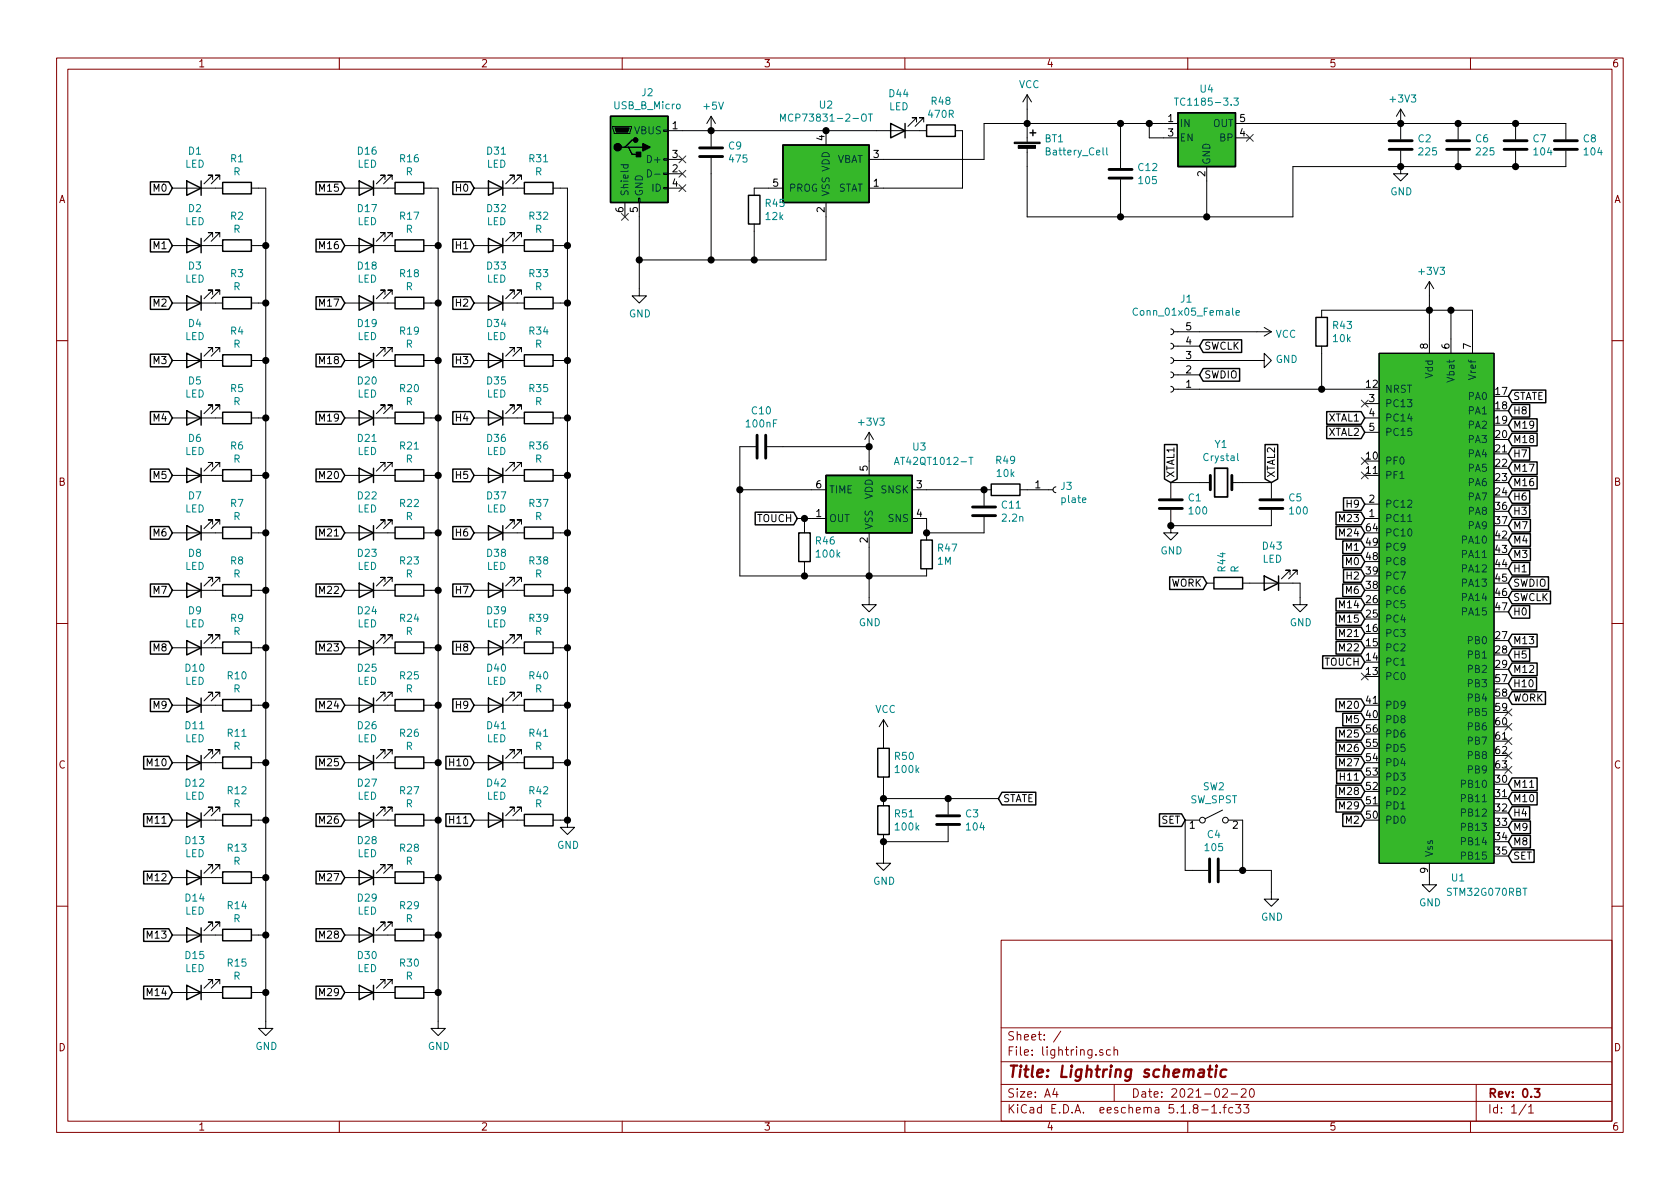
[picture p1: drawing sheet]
<svg xmlns="http://www.w3.org/2000/svg" width="297mm" height="210mm" viewBox="0 0 297 210" stroke-linecap="round" stroke-linejoin="round" font-family="sans-serif">
<g fill="none" stroke="#840000" stroke-width=".18">
<path d="M10 10.3h277v189.9h-277zM12 12.2h273v186.1h-273zM60 10.3v1.9M110 10.3v1.9M160 10.3v1.9M210 10.3v1.9M260 10.3v1.9M10 60.2h2M285 60.2h2M10 110.3h2M285 110.3h2M10 160.2h2"/>
<path d="M177 166.3h108v32h-108zM285 160.2h2M60 198.3v1.9M110 198.3v1.9M160 198.3v1.9M177 194.8h108M177 191.8h108M177 187.8h108M177 181.8h108M186.5 192.5l-.4 1h1M186.8 193v1M187.6 182.3l-1.3 2"/>
<path d="M195 185.7l-.4-.1-.2 .2 .1 .2 .5 .2v.3h-.6M196.3 185.7l-.4-.1-.3 .3 .1 .6 .2 .1 .4-.1M197 185.7l.2-.1 .4 .1v.9M197 185.1v1.5M197 191.8v3M210 198.3v1.9M212.5 196.3h1.1M214.2 195.8l.5-.5v1.5M214.2 196.8h.9M215.7 196.7v.1M216.2 192.7l.2-.2h.4l.2 .5-.9 1h.9M216.3 195.8h.5"/>
<path d="M216.8 195.3l-.3 .2v1.3M217.7 193.5h1.1M218 195.9l-.5-.1-.3 .3 .1 .6 .2 .1 .5-.1M218.5 195.3h.9l-.5 .6 .4 .1v.7l-.2 .1-.6-.1M219.5 192.7l.2-.2h.3l.3 .2v.3v.2l-.9 .8h.9M219.9 195.3h.9l-.5 .6 .5 .1v.7l-.3 .1-.6-.1M221.1 192.6l.2-.1a.8 .8 0 0 1 .5 .8 .8 .8 0 0 1-.5 .7 1 1 0 0 1-.2-1.4zM260 198.3v1.9M261 191.8v6.5M269.8 195.2l-1.2 2M270.3 195.8l.4-.5v1.5M270.3 196.8h.8"/>
</g>
<path d="M271.3 192.5h.9l-.5 .6 .5 .1v.7l-.2 .1-.7-.1" fill="none" stroke="#840000" stroke-width=".3"/>
<path d="M213.6 189.1h.8M214 188.4l-.3 1.8 .1 .1 .4 .1M215 189.1l-.1 1.3M215.1 188.4v.2M216.8 189.2a.68 .68 0 0 0-1 .3v.6l.1 .2 .2 .1 .6-.1" fill="none" stroke="#840000" stroke-width=".41"/>
<g fill="none" stroke="#000" stroke-width=".25">
<path d="M208.3 19.9h10.1v9.6h-10.1zM26.6 32.2h3.2l.7 1.1-.7 1.1h-3.2zM33 32l2.6 1.3-2.6 1.2zM35.6 32v2.5M39.4 32.3h5v2h-5zM55.9 32.2h4.4l.7 1.1-.7 1.1h-4.4zM63.5 32l2.5 1.3-2.5 1.2zM66 32v2.5M69.8 32.3h5.1v2h-5.1zM80.1 32.2h3.1l.6 1.1-.6 1.1h-3.1zM86.4 32l2.5 1.3-2.5 1.2zM88.9 32v2.5"/>
<path d="M92.7 32.3h5.1v2h-5.1zM107.9 20.6h10.2v15.2h-10.2zM110.5 26h.6l.7 1.3h1.2M111.1 26h2.6M112.4 24.8h-.6l-1.3 1.2h-.6M132.3 34.5h2.1v5.1h-2.1zM138.4 25.6h15.3v10.2h-15.3zM157.5 21.8l2.5 1.3-2.5 1.3zM160 21.8v2.6M163.8 22.1h5.1v2h-5.1zM182.1 23.5h1M182.6 23v1"/>
<path d="M26.6 42.3h3.2l.7 1.1-.7 1.1h-3.2zM26.6 52.5h3.2l.7 1.1-.7 1.1h-3.2zM33 42.2l2.6 1.2-2.6 1.3zM33 52.3l2.6 1.3-2.6 1.3zM35.6 42.2v2.5M35.6 52.3v2.6M39.4 42.4h5v2h-5zM39.4 52.6h5v2h-5zM55.9 42.3h4.4l.7 1.1-.7 1.1h-4.4zM55.9 52.5h4.4l.7 1.1-.7 1.1h-4.4zM63.5 42.2l2.5 1.2-2.5 1.3zM63.5 52.3l2.5 1.3-2.5 1.3z"/>
<path d="M66 42.2v2.5M66 52.3v2.6M69.8 52.6h5.1v2h-5.1zM69.8 42.4h5.1v2h-5.1zM80.1 52.5h3.1l.6 1.1-.6 1.1h-3.1zM80.1 42.3h3.1l.6 1.1-.6 1.1h-3.1zM86.4 52.3l2.5 1.3-2.5 1.3zM86.4 42.2l2.5 1.2-2.5 1.3zM88.9 42.2v2.5M88.9 52.3v2.6M92.7 52.6h5.1v2h-5.1zM92.7 42.4h5.1v2h-5.1z"/>
<path d="M232.7 56.1h2v5.1h-2zM26.6 62.6h3.2l.7 1.1-.7 1.2h-3.2zM26.6 72.8h3.2l.7 1.1-.7 1.1h-3.2zM33 62.5l2.6 1.2-2.6 1.3zM33 72.6l2.6 1.3-2.6 1.3zM35.6 62.5v2.5M35.6 72.6v2.6M39.4 62.7h5v2.1h-5zM39.4 72.9h5v2h-5zM55.9 62.6h4.4l.7 1.1-.7 1.2h-4.4zM55.9 72.8h4.4l.7 1.1-.7 1.1h-4.4zM63.5 62.5l2.5 1.2-2.5 1.3z"/>
<path d="M63.5 72.6l2.5 1.3-2.5 1.3zM66 62.5v2.5M66 72.6v2.6M69.8 62.7h5.1v2.1h-5.1zM69.8 72.9h5.1v2h-5.1zM80.1 72.8h3.1l.6 1.1-.6 1.1h-3.1zM80.1 62.6h3.1l.6 1.1-.6 1.2h-3.1zM86.4 72.6l2.5 1.3-2.5 1.3zM86.4 62.5l2.5 1.2-2.5 1.3zM88.9 62.5v2.5M88.9 72.6v2.6M92.7 72.9h5.1v2h-5.1z"/>
<path d="M92.7 62.7h5.1v2.1h-5.1zM205.9 78.6h2.2v6.1l-1.1 .6-1.1-.6zM212.7 65.2h6.5v2.2h-6.5l-.6-1.1zM212.7 60.1h6.8v2.2h-6.8l-.6-1.1zM223.7 78.6h2.2v6.1l-1.1 .6-1.1-.6zM234.6 75.3h6.1l.6 1.1-.6 1.2h-6.1zM234.6 72.8h6.1l.6 1.1-.6 1.1h-6.1zM267.3 69h6v2.2h-6l-.6-1.1zM267.3 79.1h3.2v2.3h-3.2l-.6-1.1zM267.3 76.6h4.5v2.2h-4.5l-.6-1.1zM267.3 74.1h4.5v2.2h-4.5l-.6-1.1zM267.3 71.5h3.2v2.3h-3.2l-.6-1.2z"/>
<path d="M26.6 93.1h3.2l.7 1.1-.7 1.1h-3.2zM26.6 83h3.2l.7 1.1-.7 1.1h-3.2zM33 93l2.6 1.2-2.6 1.3zM33 82.8l2.6 1.3-2.6 1.2zM35.6 82.8v2.5M35.6 93v2.5M39.4 83.1h5v2h-5zM39.4 93.2h5v2h-5zM55.9 93.1h4.4l.7 1.1-.7 1.1h-4.4zM55.9 83h4.4l.7 1.1-.7 1.1h-4.4zM63.5 82.8l2.5 1.3-2.5 1.2zM63.5 93l2.5 1.2-2.5 1.3z"/>
<path d="M66 82.8v2.5M66 93v2.5M69.8 93.2h5.1v2h-5.1zM69.8 83.1h5.1v2h-5.1zM80.1 93.1h3.1l.6 1.1-.6 1.1h-3.1zM80.1 83h3.1l.6 1.1-.6 1.1h-3.1zM86.4 93l2.5 1.2-2.5 1.3zM86.4 82.8l2.5 1.3-2.5 1.2zM88.9 82.8v2.5M88.9 93v2.5M92.7 93.2h5.1v2h-5.1zM92.7 83.1h5.1v2h-5.1z"/>
<path d="M133.5 90.6h6.8l.7 1.1-.7 1.1h-6.8zM141.2 94.2h2.1v5.1h-2.1zM146 84.1h15.3v10.1h-15.3zM162.8 95.5h2v5.1h-2zM175.3 85.6h5v2h-5zM236.2 90.6h4.5l.6 1.1-.6 1.1h-4.5zM236.2 93.1h4.5l.6 1.1-.6 1.1h-4.5zM237.4 98.2h3.3l.6 1.1-.6 1.1h-3.3zM237.4 95.7h3.3l.6 1.1-.6 1.1h-3.3zM237.5 88h3.2l.6 1.1-.6 1.2h-3.2zM267.3 99.5h3.2v2.2h-3.2l-.6-1.1zM267.3 96.9h3.3v2.3h-3.3l-.6-1.2z"/>
<path d="M267.3 94.4h3.3v2.2h-3.3l-.6-1.1zM267.3 91.8h3.3v2.3h-3.3l-.6-1.1zM267.3 89.3h3.2v2.2h-3.2l-.6-1.1zM267.3 86.8h3.2v2.2h-3.2l-.6-1.1zM267.3 84.2h4.5v2.3h-4.5l-.6-1.2zM267.3 81.7h4.5v2.2h-4.5l-.6-1.1zM26.6 113.4h3.2l.7 1.1-.7 1.2h-3.2zM26.6 103.3h3.2l.7 1.1-.7 1.1h-3.2zM33 103.1l2.6 1.3-2.6 1.3zM33 113.3l2.6 1.2-2.6 1.3zM35.6 103.1v2.6M35.6 113.3v2.5"/>
<path d="M39.4 103.4h5v2h-5zM39.4 113.5h5v2.1h-5zM55.9 103.3h4.4l.7 1.1-.7 1.1h-4.4zM55.9 113.4h4.4l.7 1.1-.7 1.2h-4.4zM63.5 103.1l2.5 1.3-2.5 1.3zM63.5 113.3l2.5 1.2-2.5 1.3zM66 103.1v2.6M66 113.3v2.5M69.8 113.5h5.1v2.1h-5.1zM69.8 103.4h5.1v2h-5.1zM80.1 113.4h3.1l.6 1.1-.6 1.2h-3.1zM80.1 103.3h3.1l.6 1.1-.6 1.1h-3.1z"/>
<path d="M86.4 103.1l2.5 1.3-2.5 1.3zM86.4 113.3l2.5 1.2-2.5 1.3zM88.9 103.1v2.6M88.9 113.3v2.5M92.7 103.4h5.1v2h-5.1zM92.7 113.5h5.1v2.1h-5.1zM206.8 102h5.9l.7 1.1-.7 1.1h-5.9zM214.6 102.1h5.1v2h-5.1zM223.5 101.8l2.6 1.3-2.6 1.3zM226.1 101.8v2.6M233.9 116h6.8l.6 1.1-.6 1.1h-6.8zM236.2 113.4h4.5l.6 1.1-.6 1.2h-4.5z"/>
<path d="M236.2 110.9h4.5l.6 1.1-.6 1.1h-4.5zM236.2 108.4h4.5l.6 1.1-.6 1.1h-4.5zM236.2 105.8h4.5l.6 1.1-.6 1.1h-4.5zM237.4 103.3h3.3l.6 1.1-.6 1.1h-3.3zM237.5 100.7h3.2l.6 1.1-.6 1.2h-3.2zM267.3 107.1h3.2v2.2h-3.2l-.6-1.1zM267.3 112.2h4.5v2.2h-4.5l-.6-1.1zM267.3 114.7h3.2v2.2h-3.2l-.6-1.1zM267.3 117.2h4.5v2.3h-4.5l-.6-1.1zM267.3 119.8h4.4v2.2h-4.4l-.6-1.1zM267.3 102h6.5v2.2h-6.5l-.6-1.1zM267.3 104.5h6.8v2.3h-6.8l-.6-1.1z"/>
<path d="M25.4 133.8h4.4l.7 1.1-.7 1.1h-4.4zM26.6 123.6h3.2l.7 1.1-.7 1.1h-3.2zM33 123.4l2.6 1.3-2.6 1.3zM33 133.6l2.6 1.3-2.6 1.2zM35.6 123.4v2.6M35.6 133.6v2.5M39.4 123.7h5v2h-5zM39.4 133.9h5v2h-5zM55.9 123.6h4.4l.7 1.1-.7 1.1h-4.4zM55.9 133.8h4.4l.7 1.1-.7 1.1h-4.4zM63.5 133.6l2.5 1.3-2.5 1.2zM63.5 123.4l2.5 1.3-2.5 1.3z"/>
<path d="M66 123.4v2.6M66 133.6v2.5M69.8 133.9h5.1v2h-5.1zM69.8 123.7h5.1v2h-5.1zM78.8 133.8h4.4l.6 1.1-.6 1.1h-4.4zM80.1 123.6h3.1l.6 1.1-.6 1.1h-3.1zM86.4 133.6l2.5 1.3-2.5 1.2zM86.4 123.4l2.5 1.3-2.5 1.3zM88.9 123.4v2.6M88.9 133.6v2.5M92.7 133.9h5.1v2h-5.1zM92.7 123.7h5.1v2h-5.1z"/>
<path d="M155.2 132.3h2v5.1h-2zM236.2 133.8h4.5l.6 1.1-.6 1.1h-4.5zM236.2 131.2h4.5l.6 1.1-.6 1.1h-4.5zM236.2 128.7h4.5l.6 1.1-.6 1.1h-4.5zM236.2 123.6h4.5l.6 1.1-.6 1.1h-4.5zM236.2 138.8h4.5l.6 1.1-.6 1.2h-4.5zM236.3 136.3h4.4l.6 1.1-.6 1.1h-4.4zM237.4 126.1h3.3l.6 1.1-.6 1.2h-3.3zM267.3 122.3h6v2.3h-6l-.6-1.2zM267.3 137.6h4.5v2.2h-4.5l-.6-1.1zM25.4 154.1h4.4l.7 1.1-.7 1.1h-4.4zM25.4 143.9h4.4l.7 1.1-.7 1.1h-4.4z"/>
<path d="M33 143.8l2.6 1.2-2.6 1.3zM33 153.9l2.6 1.3-2.6 1.3zM35.6 143.8v2.5M35.6 153.9v2.6M39.4 144h5v2h-5zM39.4 154.2h5v2h-5zM55.9 143.9h4.4l.7 1.1-.7 1.1h-4.4zM55.9 154.1h4.4l.7 1.1-.7 1.1h-4.4zM63.5 153.9l2.5 1.3-2.5 1.3zM63.5 143.8l2.5 1.2-2.5 1.3zM66 143.8v2.5M66 153.9v2.6"/>
<path d="M69.8 154.2h5.1v2h-5.1zM69.8 144h5.1v2h-5.1zM78.8 143.9h4.4l.6 1.1-.6 1.1h-4.4zM86.4 143.8l2.5 1.2-2.5 1.3zM88.9 143.8v2.5M92.7 144h5.1v2h-5.1zM155.2 142.5h2v5.1h-2zM177.2 140.1h5.9v2.2h-5.9l-.7-1.1zM205 143.9h3.9l.6 1.1-.6 1.1h-3.9zM236.2 141.4h4.5l.6 1.1-.6 1.1h-4.5zM237.4 143.9h3.3l.6 1.1-.6 1.1h-3.3zM267.3 150.3h3.9v2.2h-3.9l-.6-1.1z"/>
<path d="M267.3 147.7h3.3v2.3h-3.3l-.6-1.2zM267.3 145.2h3.3v2.2h-3.3l-.6-1.1zM267.3 140.1h4.5v2.2h-4.5l-.6-1.1zM267.3 142.6h3.2v2.3h-3.2l-.6-1.1zM25.4 174.4h4.4l.7 1.1-.7 1.1h-4.4zM25.4 164.2h4.4l.7 1.1-.7 1.2h-4.4zM33 164.1l2.6 1.2-2.6 1.3zM33 174.2l2.6 1.3-2.6 1.3zM35.6 164.1v2.5M35.6 174.2v2.6M39.4 164.3h5v2.1h-5zM39.4 174.5h5v2h-5z"/>
<path d="M55.9 164.2h4.4l.7 1.1-.7 1.2h-4.4zM55.9 174.4h4.4l.7 1.1-.7 1.1h-4.4zM63.5 174.2l2.5 1.3-2.5 1.3zM63.5 164.1l2.5 1.2-2.5 1.3zM66 164.1v2.5M66 174.2v2.6M69.8 174.5h5.1v2h-5.1zM69.8 164.3h5.1v2.1h-5.1z"/>
</g>
<g fill="none" stroke="#000" stroke-width=".18">
<path d="M181.6 16.8l-.8 1.2M181.6 16.8v8.3M181.6 16.8l.8 1.2M247.6 19.3v5.3M247.6 19.3l-.7 1.3M247.6 19.3l.8 1.3M30.5 33.3h8.9M37.6 31.7v-.7h-.8h.8l-1.5 1.5M38.9 31.7v-.7h-.8h.8l-1.6 1.5M44.4 33.3h2.6v148.6h1.3l-1.3 1.2-1.3-1.2h1.3M61 33.3h8.8M68.1 31.7v-.7h-.8h.8l-1.6 1.5"/>
<path d="M69.3 31.7v-.7h-.7h.7l-1.5 1.5M74.9 33.3h2.6v148.6h1.2l-1.2 1.2-1.3-1.2h1.3M83.8 33.3h8.9M90.9 31.7v-.7h-.7h.7l-1.5 1.5M92.2 31.7v-.7h-.8h.8l-1.5 1.5M97.8 33.3h2.5v111.7M108.3 22.3h3.3v.3l-.2 1h-2.8zM110.5 35.8v2.5M112.9 35h.3v.8h-.3zM113 35.8v16.5h1.3l-1.3 1.3-1.2-1.3h1.2M117.3 33.1h.8v.3h-.8zM117.3 30.6h.8v.3h-.8z"/>
<path d="M117.3 28.1h.8v.2h-.8zM117.3 23h.8v.2h-.8zM118.1 33.3h2.5M118.1 23.1h45.7M118.1 30.7h2.5M118.1 28.2h2.5M125.7 20.6v5.3M125.7 27.9v18.1M125.7 20.6l-.7 1.2M125.7 20.6l.8 1.2M133.3 39.6v6.4M138.4 33.3h-5.1v1.2"/>
<path d="M146 23.1v2.5M146 35.8v10.2h-33M162.1 21.6v-.8h-.8h.8l-1.6 1.5M163.3 21.6v-.8h-.7h.7l-1.5 1.5M168.9 23.1h1.3v10.2h-16.5M181.6 26.2v12.1h47v-8.8h48.3v-2.8M198.1 21.8v7.9M198.1 31.7v6.6M203.2 21.8v2.6h5.1M208.3 21.8h-34.3v6.4h-20.3M213.4 29.5v8.8M218.4 21.8h58.5v2.8"/>
<path d="M218.4 24.4h2.6M247.6 26.7v4h1.3l-1.3 1.3-1.2-1.3h1.2M257.8 21.8v2.8M257.8 26.7v2.8M268 21.8v2.8M268 26.7v2.8M30.5 53.6h8.9M30.5 43.4h8.9M37.6 41.9v-.8h-.8h.8l-1.5 1.6M37.6 52.1v-.8h-.8h.8l-1.5 1.5M38.9 41.9v-.8h-.8h.8l-1.6 1.6M38.9 52.1v-.8h-.8h.8l-1.6 1.5"/>
<path d="M44.4 53.6h2.6M44.4 43.4h2.6M61 53.6h8.8M61 43.4h8.8M68.1 41.9v-.8h-.8h.8l-1.6 1.6M68.1 52.1v-.8h-.8h.8l-1.6 1.5M69.3 41.9v-.8h-.7h.7l-1.5 1.6M69.3 52.1v-.8h-.7h.7l-1.5 1.5M74.9 53.6h2.6M74.9 43.4h2.6M83.8 53.6h8.9M83.8 43.4h8.9"/>
<path d="M90.9 52.1v-.8h-.7h.7l-1.5 1.5M90.9 41.9v-.8h-.7h.7l-1.5 1.6M92.2 52.1v-.8h-.8h.8l-1.5 1.5M92.2 41.9v-.8h-.8h.8l-1.5 1.6M97.8 53.6h2.5M97.8 43.4h2.5M207 58.2l.3 .1 .2 .3-.1 .4-.4 .2M207.5 58.7h17.3M223.5 57.9l1.3 .8M224.8 58.7l-1.3 .7M233.7 56.1v-1.2h26.6v7.6M252.7 49.8v12.7"/>
<path d="M252.7 49.8l-.7 1.2M252.7 49.8l.8 1.2M256.5 54.9v7.6M30.5 73.9h8.9M30.5 63.7h8.9M37.6 62.2v-.7h-.8h.8l-1.5 1.5M37.6 72.4v-.8h-.8h.8l-1.5 1.5M38.9 62.2v-.7h-.8h.8l-1.6 1.5M38.9 72.4v-.8h-.8h.8l-1.6 1.5M44.4 73.9h2.6M44.4 63.7h2.6M61 73.9h8.8"/>
<path d="M61 63.7h8.8M68.1 62.2v-.7h-.8h.8l-1.6 1.5M68.1 72.4v-.8h-.8h.8l-1.6 1.5M69.3 62.2v-.7h-.7h.7l-1.5 1.5M69.3 72.4v-.8h-.7h.7l-1.5 1.5M74.9 73.9h2.6M74.9 63.7h2.6M83.8 73.9h8.9M83.8 63.7h8.9M90.9 72.4v-.8h-.7h.7l-1.5 1.5M90.9 62.2v-.7h-.7h.7l-1.5 1.5M92.2 72.4v-.8h-.8h.8l-1.5 1.5"/>
<path d="M92.2 62.2v-.7h-.8h.8l-1.5 1.5M97.8 73.9h2.5M97.8 63.7h2.5M133.6 79h-2.8v22.8h33v-1.2M135.6 79h18.1M153.7 76.4l-.8 1.3M153.7 76.4v7.7M153.7 76.4l.7 1.3M207 60.7l.3 .1 .2 .3-.1 .4-.4 .2M207 63.2l.3 .2 .2 .2-.1 .5-.4 .2M207 65.8l.3 .1 .2 .3-.1 .4-.4 .2M207 68.3l.3 .1 .2 .3-.1 .5-.4 .1"/>
<path d="M207.5 63.7h16v-1.2l1.3 1.2-1.3 1.3v-1.3M207.5 61.2h4.6M207.5 66.3h4.6M207.5 68.8h33.8M233.7 61.2v7.6M241.3 73.9h2.5M241.3 71.4h2.5M241.3 76.4h2.5M243.8 62.5h20.4v90.1h-20.4zM30.5 94.2h8.9M30.5 84.1h8.9M37.6 92.7v-.8h-.8h.8l-1.5 1.6"/>
<path d="M37.6 82.5v-.7h-.8h.8l-1.5 1.5M38.9 92.7v-.8h-.8h.8l-1.6 1.6M38.9 82.5v-.7h-.8h.8l-1.6 1.5M44.4 94.2h2.6M44.4 84.1h2.6M61 94.2h8.8M61 84.1h8.8M68.1 82.5v-.7h-.8h.8l-1.6 1.5M68.1 92.7v-.8h-.8h.8l-1.6 1.6M69.3 82.5v-.7h-.7h.7l-1.5 1.5M69.3 92.7v-.8h-.7h.7l-1.5 1.6M74.9 94.2h2.6"/>
<path d="M74.9 84.1h2.6M83.8 94.2h8.9M83.8 84.1h8.9M90.9 92.7v-.8h-.7h.7l-1.5 1.6M90.9 82.5v-.7h-.7h.7l-1.5 1.5M92.2 92.7v-.8h-.8h.8l-1.5 1.6M92.2 82.5v-.7h-.8h.8l-1.5 1.5M97.8 94.2h2.5M97.8 84.1h2.5M130.8 86.6h15.2M141 91.7h5M142.2 91.7v2.5"/>
<path d="M142.2 99.3v2.5M153.7 94.2v12.7h1.2l-1.2 1.3-1.3-1.3h1.3M161.3 91.7h2.5v3.8M161.3 86.6h14M174 91.4v2.8h-10.2M174 86.6v2.8M180.3 86.6h5.9M186.7 86.1l-.3 .1-.2 .3 .1 .4 .4 .2M207 93v1.2h1.3l-1.3 1.3-1.3-1.3h1.3M207 90.2v2.8M214 85.3h-7v2.8M217.8 85.3h7v2.8"/>
<path d="M224.8 90.2v2.8h-17.8M241.3 91.7h2.5M241.3 89.1h2.5M30.5 104.4h8.9M30.5 114.5h8.9M37.6 102.9v-.8h-.8h.8l-1.5 1.5M37.6 113v-.7h-.8h.8l-1.5 1.5M38.9 102.9v-.8h-.8h.8l-1.6 1.5M38.9 113v-.7h-.8h.8l-1.6 1.5M44.4 104.4h2.6M44.4 114.5h2.6M61 104.4h8.8"/>
<path d="M61 114.5h8.8M68.1 102.9v-.8h-.8h.8l-1.6 1.5M68.1 113v-.7h-.8h.8l-1.6 1.5M69.3 102.9v-.8h-.7h.7l-1.5 1.5M69.3 113v-.7h-.7h.7l-1.5 1.5M74.9 104.4h2.6M74.9 114.5h2.6M83.8 104.4h8.9M83.8 114.5h8.9M90.9 102.9v-.8h-.7h.7l-1.5 1.5M90.9 113v-.7h-.7h.7l-1.5 1.5M92.2 102.9v-.8h-.8h.8l-1.5 1.5"/>
<path d="M92.2 113v-.7h-.8h.8l-1.5 1.5M97.8 104.4h2.5M97.8 114.5h2.5M213.4 103.1h1.2M219.7 103.1h10.2v3.8h1.2l-1.2 1.3-1.3-1.3h1.3M228.1 101.6v-.8h-.8h.8l-1.5 1.6M229.4 101.6v-.8h-.8h.8l-1.6 1.6M30.5 124.7h8.9M30.5 134.9h8.9M37.6 123.2v-.8h-.8h.8l-1.5 1.5M37.6 133.3v-.7h-.8h.8l-1.5 1.5M38.9 123.2v-.8h-.8h.8l-1.6 1.5"/>
<path d="M38.9 133.3v-.7h-.8h.8l-1.6 1.5M44.4 124.7h2.6M44.4 134.9h2.6M61 124.7h8.8M61 134.9h8.8M68.1 133.3v-.7h-.8h.8l-1.6 1.5M68.1 123.2v-.8h-.8h.8l-1.6 1.5M69.3 133.3v-.7h-.7h.7l-1.5 1.5M69.3 123.2v-.8h-.7h.7l-1.5 1.5M74.9 124.7h2.6M74.9 134.9h2.6M83.8 124.7h8.9"/>
<path d="M83.8 134.9h8.9M90.9 133.3v-.7h-.7h.7l-1.5 1.5M90.9 123.2v-.8h-.7h.7l-1.5 1.5M92.2 133.3v-.7h-.8h.8l-1.5 1.5M92.2 123.2v-.8h-.8h.8l-1.5 1.5M97.8 124.7h2.5M97.8 134.9h2.5M156.2 127.2l-.8 1.3M156.2 127.2v5.1M156.2 137.4v5.1M156.2 127.2l.8 1.3M30.5 145h8.9"/>
<path d="M30.5 155.2h8.9M37.6 143.5v-.8h-.8h.8l-1.5 1.6M37.6 153.7v-.8h-.8h.8l-1.5 1.5M38.9 143.5v-.8h-.8h.8l-1.6 1.6M38.9 153.7v-.8h-.8h.8l-1.6 1.5M44.4 145h2.6M44.4 155.2h2.6M61 145h8.8M61 155.2h8.8M68.1 153.7v-.8h-.8h.8l-1.6 1.5M68.1 143.5v-.8h-.8h.8l-1.6 1.6M69.3 153.7v-.8h-.7h.7l-1.5 1.5"/>
<path d="M69.3 143.5v-.8h-.7h.7l-1.5 1.6M74.9 145h2.6M74.9 155.2h2.6M83.8 145h8.9M90.9 143.5v-.8h-.7h.7l-1.5 1.6M92.2 143.5v-.8h-.8h.8l-1.5 1.6M97.8 145h2.5M100.3 145v1.3h1.3l-1.3 1.3-1.2-1.3h1.2M156.2 147.6v5h1.3l-1.3 1.3-1.3-1.3h1.3M156.2 141.2h20.3M167.6 141.2v2.8M167.6 146v2.8h-11.4"/>
<path d="M212.1 145h-2.6v8.9h4.1M215.6 153.9h9.2v5.1h1.3l-1.3 1.3-1.3-1.3h1.3M216.2 143.3l-3.1 1.5M217.2 145h2.5v8.9M252.7 152.6v3.9h1.3l-1.3 1.2-1.2-1.2h1.2M30.5 165.3h8.9M30.5 175.5h8.9M37.6 163.8v-.7h-.8h.8l-1.5 1.5M37.6 174v-.8h-.8h.8l-1.5 1.5M38.9 163.8v-.7h-.8h.8l-1.6 1.5M38.9 174v-.8h-.8h.8l-1.6 1.5M44.4 165.3h2.6"/>
<path d="M44.4 175.5h2.6M61 165.3h8.8M61 175.5h8.8M68.1 174v-.8h-.8h.8l-1.6 1.5M68.1 163.8v-.7h-.8h.8l-1.6 1.5M69.3 174v-.8h-.7h.7l-1.5 1.5M69.3 163.8v-.7h-.7h.7l-1.5 1.5M74.9 165.3h2.6M74.9 175.5h2.6"/>
<circle cx="212.6" cy="145" r=".51"/>
<circle cx="216.7" cy="145" r=".51"/>
</g>
<g fill="none" stroke="#000" stroke-width=".51">
<path d="M123.7 27.7h4.1M123.7 26.2h4.1M196.1 31.5h4.1M196.1 30h4.1M245.6 26.4h4.1M245.6 24.9h4.1M255.8 26.4h4M255.8 24.9h4M265.9 26.4h4.1M265.9 24.9h4.1M274.8 26.4h4.1M274.8 24.9h4.1"/>
<path d="M133.9 77v4M135.4 77v4M172 91.2h4M172 89.7h4M205 89.9h4M205 88.4h4M214 84.1v2.5M217.8 84.1v2.5M222.8 89.9h4M222.8 88.4h4M165.6 145.8h4.1M165.6 144.3h4.1"/>
<path d="M213.9 151.9v4.1M215.4 151.9v4.1"/>
</g>
<path d="M214.8 82.8h2.2v5.1h-2.2z" fill="none" stroke="#000" stroke-width=".3"/>
<g fill="none" stroke="#008484" stroke-width=".18">
<path d="M207.6 17.3h.8M208 17.3v1.3M218.2 17.3h.7l-.4 .5 .4 .2v.4l-.2 .2-.5-.1M138 21.4v-1.2l.4 .9 .4-.9v1.2M153.5 20.2h.8M153.9 20.2v1.2M195.7 26.1v1.1l.2 .2M201.1 54.6a.6 .6 0 0 0-.8 .4 .6 .6 0 0 0 .6 .7l.2-.1M218.5 55.3l.7-.1-.1-.2-.4-.1-.2 .2 .1 .6h.5M158.1 82.1l.4-1.2 .5 1.2M158.2 81.8h.7M171.3 80.9h.7"/>
<path d="M218.8 80.2v1.1l.2 .2"/>
</g>
<path d="M108.7 22.6h2.6l-.3 .8h-2zM179.3 25.1h4.6v.3h-4.6zM180 25.7h3.1v.5h-3.1z" fill="#000" stroke="#000" stroke-width=".18"/>
<g fill="#35b729" stroke="#35b729" stroke-width=".18">
<path d="M243.8 62.5h20.4v90.1h-20.4z"/>
<path d="M107.9 20.6h10.2v15.2h-10.2z"/>
<path d="M138.4 25.6h15.3v10.2h-15.3z"/>
<path d="M146 84.1h15.3v10.1h-15.3z"/>
<path d="M208.3 19.9h10.1v9.6h-10.1z"/>
</g>
<path d="M109.8 29.1h1.2M110.3 29.1l-.1 .4 .2 .2 .6-.1v-.5M114.5 30a.64 .64 0 0 1 .7 .7 .64 .64 0 0 1-.7 .6zM115.7 30.8h1M248.9 92.2h.7" fill="none" stroke="#003535" stroke-width=".18"/>
<g fill="#000" stroke="#000" stroke-width=".25">
<path d="M112.5 26.9h.8v.8h-.8zM113.7 25.4l1.2 .6-1.2 .7z"/>
<circle cx="109.2" cy="26" r=".63"/>
<circle cx="112.4" cy="24.8" r=".38"/>
<circle cx="125.7" cy="23.1" r=".51"/>
<circle cx="146.1" cy="23.1" r=".51"/>
<circle cx="181.6" cy="21.8" r=".51"/>
<circle cx="198.1" cy="38.3" r=".51"/>
<circle cx="198.1" cy="21.8" r=".51"/>
<circle cx="203.2" cy="21.8" r=".51"/>
<circle cx="213.4" cy="38.3" r=".51"/>
<circle cx="247.7" cy="21.8" r=".51"/>
<circle cx="247.7" cy="29.5" r=".51"/>
<circle cx="257.8" cy="21.8" r=".51"/>
<circle cx="257.8" cy="29.5" r=".51"/>
<circle cx="268" cy="29.5" r=".51"/>
<circle cx="268" cy="21.8" r=".51"/>
<circle cx="47" cy="43.4" r=".51"/>
<circle cx="47" cy="53.6" r=".51"/>
<circle cx="77.5" cy="43.4" r=".51"/>
<circle cx="77.5" cy="53.6" r=".51"/>
<circle cx="100.3" cy="43.4" r=".51"/>
<circle cx="100.3" cy="53.6" r=".51"/>
<circle cx="113" cy="46" r=".51"/>
<circle cx="125.7" cy="46" r=".51"/>
<circle cx="133.4" cy="46" r=".51"/>
<circle cx="252.7" cy="54.9" r=".51"/>
<circle cx="256.5" cy="54.9" r=".51"/>
<circle cx="47" cy="73.9" r=".51"/>
<circle cx="47" cy="63.7" r=".51"/>
<circle cx="77.5" cy="63.7" r=".51"/>
<circle cx="77.5" cy="73.9" r=".51"/>
<circle cx="100.3" cy="63.7" r=".51"/>
<circle cx="100.3" cy="73.9" r=".51"/>
<circle cx="153.7" cy="79" r=".51"/>
<circle cx="233.7" cy="68.8" r=".51"/>
<circle cx="47" cy="94.2" r=".51"/>
<circle cx="47" cy="84.1" r=".51"/>
<circle cx="77.5" cy="94.2" r=".51"/>
<circle cx="77.5" cy="84.1" r=".51"/>
<circle cx="100.3" cy="94.2" r=".51"/>
<circle cx="100.3" cy="84.1" r=".51"/>
<circle cx="130.8" cy="86.6" r=".51"/>
<circle cx="142.2" cy="91.7" r=".51"/>
<circle cx="163.8" cy="94.2" r=".51"/>
<circle cx="174" cy="86.6" r=".51"/>
<circle cx="207" cy="93" r=".51"/>
<circle cx="47" cy="114.5" r=".51"/>
<circle cx="47" cy="104.4" r=".51"/>
<circle cx="77.5" cy="104.4" r=".51"/>
<circle cx="77.5" cy="114.5" r=".51"/>
<circle cx="100.3" cy="104.4" r=".51"/>
<circle cx="100.3" cy="114.5" r=".51"/>
<circle cx="142.2" cy="101.8" r=".51"/>
<circle cx="153.7" cy="101.8" r=".51"/>
<circle cx="47" cy="124.7" r=".51"/>
<circle cx="47" cy="134.9" r=".51"/>
<circle cx="77.5" cy="124.7" r=".51"/>
<circle cx="77.5" cy="134.9" r=".51"/>
<circle cx="100.3" cy="124.7" r=".51"/>
<circle cx="100.3" cy="134.9" r=".51"/>
<circle cx="47" cy="145" r=".51"/>
<circle cx="47" cy="155.2" r=".51"/>
<circle cx="77.5" cy="145" r=".51"/>
<circle cx="77.5" cy="155.2" r=".51"/>
<circle cx="100.3" cy="145" r=".51"/>
<circle cx="156.2" cy="141.2" r=".51"/>
<circle cx="156.2" cy="148.8" r=".51"/>
<circle cx="167.6" cy="141.2" r=".51"/>
<circle cx="219.7" cy="153.9" r=".51"/>
<circle cx="47" cy="165.3" r=".51"/>
<circle cx="47" cy="175.5" r=".51"/>
<circle cx="77.5" cy="175.5" r=".51"/>
<circle cx="77.5" cy="165.3" r=".51"/>
</g>
<g fill="none" stroke="#000084" stroke-width=".18">
<path d="M109.9 37.7l1.2 1.3M111.1 37.7l-1.2 1.3M120 27.6l1.3 1.2M120 30.1l1.3 1.2M120 32.7l1.3 1.2M121.3 27.6l-1.3 1.2M121.3 30.1l-1.3 1.2M121.3 32.7l-1.3 1.2M220.4 23.8l1.2 1.2M221.6 23.8l-1.2 1.2M240.7 70.8l1.2 1.2M241.9 70.8l-1.2 1.2"/>
<path d="M240.7 80.9l1.2 1.2M240.7 83.5l1.2 1.2M241.9 80.9l-1.2 1.2M241.9 83.5l-1.2 1.2M240.7 119l1.2 1.2M241.9 119l-1.2 1.2M266.1 125.4l1.2 1.2M266.1 127.9l1.2 1.2M266.1 130.4l1.2 1.3M266.1 133l1.2 1.2M266.1 135.5l1.2 1.2M267.3 125.4l-1.2 1.2"/>
<path d="M267.3 127.9l-1.2 1.2M267.3 130.4l-1.2 1.3M267.3 133l-1.2 1.2M267.3 135.5l-1.2 1.2"/>
</g>
<text font-size="2.8" fill="#840000" x="178" y="190.5">Title: Lightring schematic</text>
<g font-size="2.1" fill="#840000">
<text x="178" y="184">Sheet: /</text>
<text x="178" y="186.7">File: lightring.sch</text>
<text x="178" y="196.9">KiCad E.D.A. eeschema 5.1.8-1.fc33</text>
<text x="178" y="194.1">Size: A4</text>
<text x="200" y="194.1">Date: 2021-02-20</text>
<text x="263" y="194.1">Rev: 0.3</text>
<text x="263" y="196.9">Id: 1/1</text>
</g>
<g font-size="1.8" fill="#840000">
<text x="35" y="11.9">1</text>
<text x="85" y="11.9">2</text>
<text x="135" y="11.9">3</text>
<text x="185" y="11.9">4</text>
<text x="235" y="11.9">5</text>
<text x="285" y="11.9">6</text>
<text x="10.4" y="35.9">A</text>
<text x="285.4" y="35.9">A</text>
<text x="10.4" y="85.9">B</text>
<text x="285.4" y="85.9">B</text>
<text x="10.4" y="135.9">C</text>
<text x="285.4" y="135.9">C</text>
<text x="10.4" y="185.9">D</text>
<text x="285.4" y="185.9">D</text>
<text x="35" y="199.9">1</text>
<text x="85" y="199.9">2</text>
<text x="135" y="199.9">3</text>
<text x="185" y="199.9">4</text>
<text x="235" y="199.9">5</text>
<text x="285" y="199.9">6</text>
</g>
<g font-size="1.8" fill="#008484">
<text x="113.5" y="17">J2</text>
<text x="157.3" y="17.2">D44</text>
<text x="180.1" y="15.6">VCC</text>
<text x="212.2" y="16.4">U4</text>
<text x="108.6" y="19.3">USB_B_Micro</text>
<text x="124.5" y="19.4">+5V</text>
<text x="139.3" y="21.5">MCP73831-2-OT</text>
<text x="144.9" y="19.2">U2</text>
<text x="157.2" y="19.5">LED</text>
<text x="164.3" y="20.8">470R</text>
<text x="164.7" y="18.5">R48</text>
<text x="208.7" y="18.7">TC1185-3.3</text>
<text x="245.9" y="18.1">+3V3</text>
<text x="32.7" y="29.7">LED</text>
<text x="33.4" y="27.4">D1</text>
<text x="40.8" y="28.7">R1</text>
<text x="63.2" y="29.7">LED</text>
<text x="63.3" y="27.4">D16</text>
<text x="70.8" y="28.7">R16</text>
<text x="86.1" y="29.7">LED</text>
<text x="86.2" y="27.4">D31</text>
<text x="93.6" y="28.7">R31</text>
<text x="128.9" y="26.4">C9</text>
<text x="129.1" y="28.7">475</text>
<text x="184.7" y="25.2">BT1</text>
<text x="185.2" y="27.5">Battery_Cell</text>
<text x="250.8" y="25.2">C2</text>
<text x="251" y="27.5">225</text>
<text x="260.9" y="25.2">C6</text>
<text x="261.1" y="27.5">225</text>
<text x="271.1" y="25.2">C7</text>
<text x="271.3" y="27.5">104</text>
<text x="280" y="25.2">C8</text>
<text x="280.2" y="27.5">104</text>
<text x="41.3" y="31">R</text>
<text x="71.8" y="31">R</text>
<text x="94.6" y="31">R</text>
<text x="201.3" y="30.2">C12</text>
<text x="201.4" y="32.6">105</text>
<text x="245.8" y="34.5">GND</text>
<text x="32.7" y="39.8">LED</text>
<text x="33.4" y="37.5">D2</text>
<text x="40.8" y="38.9">R2</text>
<text x="41.3" y="41.2">R</text>
<text x="63.2" y="39.8">LED</text>
<text x="63.3" y="37.5">D17</text>
<text x="70.8" y="38.9">R17</text>
<text x="71.8" y="41.2">R</text>
<text x="86.1" y="39.8">LED</text>
<text x="86.2" y="37.5">D32</text>
<text x="93.6" y="38.9">R32</text>
<text x="94.6" y="41.2">R</text>
<text x="135.4" y="36.6">R45</text>
<text x="135.5" y="38.9">12k</text>
<text x="33.4" y="47.7">D3</text>
<text x="63.3" y="47.7">D18</text>
<text x="86.2" y="47.7">D33</text>
<text x="32.7" y="50">LED</text>
<text x="40.8" y="49">R3</text>
<text x="41.3" y="51.3">R</text>
<text x="63.2" y="50">LED</text>
<text x="70.8" y="49">R18</text>
<text x="71.8" y="51.3">R</text>
<text x="86.1" y="50">LED</text>
<text x="93.6" y="49">R33</text>
<text x="94.6" y="51.3">R</text>
<text x="208.8" y="53.5">J1</text>
<text x="251" y="48.6">+3V3</text>
<text x="33.4" y="57.8">D4</text>
<text x="40.8" y="59.2">R4</text>
<text x="63.3" y="57.8">D19</text>
<text x="70.8" y="59.2">R19</text>
<text x="86.2" y="57.8">D34</text>
<text x="93.6" y="59.2">R34</text>
<text x="111.2" y="56.1">GND</text>
<text x="201" y="55.8">Conn_01x05_Female</text>
<text x="225.5" y="59.7">VCC</text>
<text x="235.7" y="58.2">R43</text>
<text x="32.7" y="60.1">LED</text>
<text x="41.3" y="61.5">R</text>
<text x="63.2" y="60.1">LED</text>
<text x="71.8" y="61.5">R</text>
<text x="86.1" y="60.1">LED</text>
<text x="94.6" y="61.5">R</text>
<text x="225.6" y="64.2">GND</text>
<text x="235.8" y="60.5">10k</text>
<text x="32.7" y="70.3">LED</text>
<text x="33.4" y="68">D5</text>
<text x="40.8" y="69.3">R5</text>
<text x="41.3" y="71.6">R</text>
<text x="63.2" y="70.3">LED</text>
<text x="63.3" y="68">D20</text>
<text x="70.8" y="69.3">R20</text>
<text x="71.8" y="71.6">R</text>
<text x="86.1" y="70.3">LED</text>
<text x="86.2" y="68">D35</text>
<text x="93.6" y="69.3">R35</text>
<text x="94.6" y="71.6">R</text>
<text x="132.1" y="75.6">100nF</text>
<text x="133" y="73.3">C10</text>
<text x="152" y="75.3">+3V3</text>
<text x="32.7" y="80.5">LED</text>
<text x="33.4" y="78.2">D6</text>
<text x="40.8" y="79.5">R6</text>
<text x="41.3" y="81.8">R</text>
<text x="63.2" y="80.5">LED</text>
<text x="63.3" y="78.2">D21</text>
<text x="70.8" y="79.5">R21</text>
<text x="71.8" y="81.8">R</text>
<text x="86.1" y="80.5">LED</text>
<text x="86.2" y="78.2">D36</text>
<text x="93.6" y="79.5">R36</text>
<text x="94.6" y="81.8">R</text>
<text x="158.9" y="82.2">AT42QT1012-T</text>
<text x="161.4" y="79.7">U3</text>
<text x="176.2" y="82">R49</text>
<text x="212.9" y="81.5">Crystal</text>
<text x="214.8" y="79.2">Y1</text>
<text x="33.4" y="88.3">D7</text>
<text x="40.8" y="89.7">R7</text>
<text x="63.3" y="88.3">D22</text>
<text x="70.8" y="89.7">R22</text>
<text x="86.2" y="88.3">D37</text>
<text x="93.6" y="89.7">R37</text>
<text x="176.3" y="84.3">10k</text>
<text x="177.2" y="89.9">C11</text>
<text x="187.6" y="86.6">J3</text>
<text x="187.8" y="88.9">plate</text>
<text x="210.1" y="88.7">C1</text>
<text x="227.9" y="88.7">C5</text>
<text x="32.7" y="90.6">LED</text>
<text x="41.3" y="92">R</text>
<text x="63.2" y="90.6">LED</text>
<text x="71.8" y="92">R</text>
<text x="86.1" y="90.6">LED</text>
<text x="94.6" y="92">R</text>
<text x="177.3" y="92.2">2.2n</text>
<text x="210.3" y="91">100</text>
<text x="228.1" y="91">100</text>
<text x="32.7" y="100.8">LED</text>
<text x="33.4" y="98.5">D8</text>
<text x="40.8" y="99.8">R8</text>
<text x="63.2" y="100.8">LED</text>
<text x="63.3" y="98.5">D23</text>
<text x="70.8" y="99.8">R23</text>
<text x="86.1" y="100.8">LED</text>
<text x="86.2" y="98.5">D38</text>
<text x="93.6" y="99.8">R38</text>
<text x="144.3" y="96.3">R46</text>
<text x="144.4" y="98.6">100k</text>
<text x="165.8" y="99.9">1M</text>
<text x="165.9" y="97.6">R47</text>
<text x="205.2" y="98">GND</text>
<text x="216.7" y="101" transform="rotate(-90 216.7 101)">R44</text>
<text x="219" y="101.3" transform="rotate(-90 219 101.3)">R</text>
<text x="223.2" y="99.5">LED</text>
<text x="223.3" y="97.2">D43</text>
<text x="41.3" y="102.1">R</text>
<text x="71.8" y="102.1">R</text>
<text x="94.6" y="102.1">R</text>
<text x="32.7" y="110.9">LED</text>
<text x="33.4" y="108.6">D9</text>
<text x="40.8" y="110">R9</text>
<text x="41.3" y="112.3">R</text>
<text x="63.2" y="110.9">LED</text>
<text x="63.3" y="108.6">D24</text>
<text x="70.8" y="110">R24</text>
<text x="71.8" y="112.3">R</text>
<text x="86.1" y="110.9">LED</text>
<text x="86.2" y="108.6">D39</text>
<text x="93.6" y="110">R39</text>
<text x="94.6" y="112.3">R</text>
<text x="151.8" y="110.7">GND</text>
<text x="228" y="110.7">GND</text>
<text x="32.8" y="118.8">D10</text>
<text x="63.3" y="118.8">D25</text>
<text x="86.2" y="118.8">D40</text>
<text x="32.7" y="121.1">LED</text>
<text x="40.3" y="120.1">R10</text>
<text x="41.3" y="122.4">R</text>
<text x="63.2" y="121.1">LED</text>
<text x="70.8" y="120.1">R25</text>
<text x="71.8" y="122.4">R</text>
<text x="86.1" y="121.1">LED</text>
<text x="93.6" y="120.1">R40</text>
<text x="94.6" y="122.4">R</text>
<text x="32.7" y="131.3">LED</text>
<text x="32.8" y="129">D11</text>
<text x="40.3" y="130.3">R11</text>
<text x="63.2" y="131.3">LED</text>
<text x="63.3" y="129">D26</text>
<text x="70.8" y="130.3">R26</text>
<text x="86.1" y="131.3">LED</text>
<text x="86.2" y="129">D41</text>
<text x="93.6" y="130.3">R41</text>
<text x="154.7" y="126.1">VCC</text>
<text x="41.3" y="132.6">R</text>
<text x="71.8" y="132.6">R</text>
<text x="94.6" y="132.6">R</text>
<text x="158.3" y="134.4">R50</text>
<text x="158.4" y="136.7">100k</text>
<text x="32.7" y="141.4">LED</text>
<text x="32.8" y="139.1">D12</text>
<text x="40.3" y="140.5">R12</text>
<text x="41.3" y="142.8">R</text>
<text x="63.2" y="141.4">LED</text>
<text x="63.3" y="139.1">D27</text>
<text x="70.8" y="140.5">R27</text>
<text x="71.8" y="142.8">R</text>
<text x="86.1" y="141.4">LED</text>
<text x="86.2" y="139.1">D42</text>
<text x="93.6" y="140.5">R42</text>
<text x="94.6" y="142.8">R</text>
<text x="210.4" y="142.1">SW_SPST</text>
<text x="212.7" y="139.7">SW2</text>
<text x="32.8" y="149.3">D13</text>
<text x="63.3" y="149.3">D28</text>
<text x="158.3" y="144.5">R51</text>
<text x="158.4" y="146.9">100k</text>
<text x="170.8" y="144.5">C3</text>
<text x="171" y="146.9">104</text>
<text x="213.5" y="148.2">C4</text>
<text x="32.7" y="151.6">LED</text>
<text x="40.3" y="150.6">R13</text>
<text x="41.3" y="152.9">R</text>
<text x="63.2" y="151.6">LED</text>
<text x="70.8" y="150.6">R28</text>
<text x="71.8" y="152.9">R</text>
<text x="98.5" y="150.1">GND</text>
<text x="213.2" y="150.5">105</text>
<text x="256.7" y="155.9">U1</text>
<text x="32.7" y="161.7">LED</text>
<text x="32.8" y="159.4">D14</text>
<text x="40.3" y="160.8">R14</text>
<text x="63.2" y="161.7">LED</text>
<text x="63.3" y="159.4">D29</text>
<text x="70.8" y="160.8">R29</text>
<text x="154.4" y="156.5">GND</text>
<text x="250.9" y="160.3">GND</text>
<text x="256.1" y="158.4">STM32G070RBT</text>
<text x="41.3" y="163.1">R</text>
<text x="71.8" y="163.1">R</text>
<text x="223" y="162.8">GND</text>
<text x="32.7" y="171.9">LED</text>
<text x="32.8" y="169.6">D15</text>
<text x="40.3" y="170.9">R15</text>
<text x="41.3" y="173.2">R</text>
<text x="63.2" y="171.9">LED</text>
<text x="63.3" y="169.6">D30</text>
<text x="70.8" y="170.9">R30</text>
<text x="71.8" y="173.2">R</text>
<text x="45.2" y="185.7">GND</text>
<text x="75.6" y="185.7">GND</text>
</g>
<g font-size="1.8" fill="#003535">
<text x="112.2" y="23.7">VBUS</text>
<text x="208.5" y="22.5">IN</text>
<text x="214.5" y="22.5">OUT</text>
<text x="114.8" y="28.8">D+</text>
<text x="147.8" y="28.8">VBAT</text>
<text x="208.5" y="25">EN</text>
<text x="214" y="29.2" transform="rotate(-90 214 29.2)">GND</text>
<text x="215.7" y="25">BP</text>
<text x="111.1" y="34.8" transform="rotate(-90 111.1 34.8)">Shield</text>
<text x="113.7" y="34.8" transform="rotate(-90 113.7 34.8)">GND</text>
<text x="115.3" y="33.9">ID</text>
<text x="139.4" y="33.9">PROG</text>
<text x="146.7" y="34.8" transform="rotate(-90 146.7 34.8)">VSS VDD</text>
<text x="148" y="33.9">STAT</text>
<text x="244.9" y="69.5">NRST</text>
<text x="253.4" y="66.8" transform="rotate(-90 253.4 66.8)">Vdd</text>
<text x="257.2" y="67.3" transform="rotate(-90 257.2 67.3)">Vbat</text>
<text x="259.7" y="70.7">PA0</text>
<text x="261" y="66.9" transform="rotate(-90 261 66.9)">Vref</text>
<text x="244.9" y="72">PC13</text>
<text x="244.9" y="74.5">PC14</text>
<text x="244.9" y="77.1">PC15</text>
<text x="259.7" y="73.3">PA1</text>
<text x="259.7" y="75.8">PA2</text>
<text x="244.9" y="82.2">PF0</text>
<text x="259.7" y="78.4">PA3</text>
<text x="259.7" y="80.9">PA4</text>
<text x="259.7" y="83.4">PA5</text>
<text x="146.6" y="87.2">TIME</text>
<text x="154.3" y="88.3" transform="rotate(-90 154.3 88.3)">VDD</text>
<text x="155.9" y="87.2">SNSK</text>
<text x="244.9" y="84.7">PF1</text>
<text x="244.9" y="89.8">PC12</text>
<text x="259.7" y="86">PA6</text>
<text x="259.7" y="88.5">PA7</text>
<text x="146.6" y="92.3">OUT</text>
<text x="154.3" y="93.7" transform="rotate(-90 154.3 93.7)">VSS</text>
<text x="157.1" y="92.3">SNS</text>
<text x="244.9" y="92.3">PC11</text>
<text x="244.9" y="94.9">PC10</text>
<text x="259.7" y="91.1">PA8</text>
<text x="259.7" y="93.6">PA9</text>
<text x="244.9" y="99.9">PC8</text>
<text x="244.9" y="97.4">PC9</text>
<text x="258.7" y="96.1">PA10</text>
<text x="258.7" y="98.7">PA11</text>
<text x="258.7" y="101.2">PA12</text>
<text x="244.9" y="107.6">PC5</text>
<text x="244.9" y="105">PC6</text>
<text x="244.9" y="102.5">PC7</text>
<text x="258.7" y="103.8">PA13</text>
<text x="258.7" y="106.3">PA14</text>
<text x="244.9" y="112.6">PC3</text>
<text x="244.9" y="110.1">PC4</text>
<text x="258.7" y="108.8">PA15</text>
<text x="259.7" y="113.9">PB0</text>
<text x="244.9" y="117.7">PC1</text>
<text x="244.9" y="115.2">PC2</text>
<text x="259.7" y="116.5">PB1</text>
<text x="259.7" y="119">PB2</text>
<text x="244.9" y="120.3">PC0</text>
<text x="244.9" y="125.3">PD9</text>
<text x="259.7" y="121.5">PB3</text>
<text x="259.7" y="124.1">PB4</text>
<text x="244.9" y="127.9">PD8</text>
<text x="244.9" y="130.4">PD6</text>
<text x="259.7" y="126.6">PB5</text>
<text x="259.7" y="129.2">PB6</text>
<text x="259.7" y="131.7">PB7</text>
<text x="244.9" y="135.5">PD4</text>
<text x="244.9" y="133">PD5</text>
<text x="259.7" y="134.2">PB8</text>
<text x="259.7" y="136.8">PB9</text>
<text x="244.9" y="143.1">PD1</text>
<text x="244.9" y="140.6">PD2</text>
<text x="244.9" y="138">PD3</text>
<text x="258.7" y="139.3">PB10</text>
<text x="258.7" y="141.9">PB11</text>
<text x="244.9" y="145.7">PD0</text>
<text x="258.7" y="144.4">PB12</text>
<text x="258.7" y="146.9">PB13</text>
<text x="258.7" y="149.5">PB14</text>
<text x="253.4" y="151.6" transform="rotate(-90 253.4 151.6)">Vss</text>
<text x="258.7" y="152">PB15</text>
</g>
<g font-size="1.8">
<text x="118.9" y="22.9">1</text>
<text x="206.5" y="21.6">1</text>
<text x="219.2" y="21.6">5</text>
<text x="118.9" y="27.9">3</text>
<text x="145.8" y="24.9" transform="rotate(-90 145.8 24.9)">4</text>
<text x="154.5" y="27.9">3</text>
<text x="206.5" y="24.1">3</text>
<text x="219.2" y="24.1">4</text>
<text x="27.2" y="33.9">M0</text>
<text x="56.7" y="33.9">M15</text>
<text x="80.8" y="33.9">H0</text>
<text x="118.9" y="30.5">2</text>
<text x="118.9" y="33">4</text>
<text x="136.7" y="33">5</text>
<text x="154.5" y="33">1</text>
<text x="213.1" y="31.2" transform="rotate(-90 213.1 31.2)">2</text>
<text x="110.2" y="37.6" transform="rotate(-90 110.2 37.6)">6</text>
<text x="112.8" y="37.6" transform="rotate(-90 112.8 37.6)">5</text>
<text x="145.8" y="37.6" transform="rotate(-90 145.8 37.6)">2</text>
<text x="27.2" y="44.1">M1</text>
<text x="56.7" y="44.1">M16</text>
<text x="80.8" y="44.1">H1</text>
<text x="27.2" y="54.2">M2</text>
<text x="56.7" y="54.2">M17</text>
<text x="80.8" y="54.2">H2</text>
<text x="209.7" y="58.4">5</text>
<text x="27.2" y="64.4">M3</text>
<text x="56.7" y="64.4">M18</text>
<text x="80.8" y="64.4">H3</text>
<text x="209.7" y="63.5">3</text>
<text x="209.7" y="61">4</text>
<text x="212.9" y="61.8">SWCLK</text>
<text x="252.5" y="61.7" transform="rotate(-90 252.5 61.7)">8</text>
<text x="256.3" y="61.7" transform="rotate(-90 256.3 61.7)">6</text>
<text x="260.1" y="61.7" transform="rotate(-90 260.1 61.7)">7</text>
<text x="209.7" y="68.6">1</text>
<text x="209.7" y="66">2</text>
<text x="212.9" y="66.9">SWDIO</text>
<text x="241.6" y="68.6">12</text>
<text x="242.1" y="71.1">3</text>
<text x="264.5" y="69.8">17</text>
<text x="267.5" y="70.7">STATE</text>
<text x="27.2" y="74.5">M4</text>
<text x="56.7" y="74.5">M19</text>
<text x="80.8" y="74.5">H4</text>
<text x="234.9" y="77.1">XTAL2</text>
<text x="234.9" y="74.5">XTAL1</text>
<text x="242.1" y="73.7">4</text>
<text x="242.1" y="76.2">5</text>
<text x="264.5" y="72.4">18</text>
<text x="264.5" y="74.9">19</text>
<text x="264.5" y="77.5">20</text>
<text x="267.5" y="75.8">M19</text>
<text x="267.5" y="73.3">H8</text>
<text x="153.4" y="83.3" transform="rotate(-90 153.4 83.3)">5</text>
<text x="241.6" y="81.3">10</text>
<text x="241.6" y="83.8">11</text>
<text x="264.5" y="80">21</text>
<text x="264.5" y="82.5">22</text>
<text x="267.5" y="80.9">H7</text>
<text x="267.5" y="83.4">M17</text>
<text x="267.5" y="78.4">M18</text>
<text x="27.2" y="84.7">M5</text>
<text x="56.7" y="84.7">M20</text>
<text x="80.8" y="84.7">H5</text>
<text x="144.3" y="86.4">6</text>
<text x="162.1" y="86.4">3</text>
<text x="183" y="86.4">1</text>
<text x="207.6" y="84.6" transform="rotate(-90 207.6 84.6)">XTAL1</text>
<text x="225.4" y="84.6" transform="rotate(-90 225.4 84.6)">XTAL2</text>
<text x="238.3" y="89.8">H9</text>
<text x="242.1" y="88.9">2</text>
<text x="264.5" y="85.1">23</text>
<text x="264.5" y="87.6">24</text>
<text x="267.5" y="88.5">H6</text>
<text x="267.5" y="86">M16</text>
<text x="27.2" y="94.9">M6</text>
<text x="56.7" y="94.9">M21</text>
<text x="80.8" y="94.9">H6</text>
<text x="133.9" y="92.3">TOUCH</text>
<text x="144.3" y="91.4">1</text>
<text x="153.4" y="96" transform="rotate(-90 153.4 96)">2</text>
<text x="162.1" y="91.4">4</text>
<text x="237.1" y="92.3">M23</text>
<text x="237.1" y="94.9">M24</text>
<text x="241.6" y="94">64</text>
<text x="242.1" y="91.4">1</text>
<text x="264.5" y="90.2">36</text>
<text x="264.5" y="92.7">37</text>
<text x="264.5" y="95.2">42</text>
<text x="267.5" y="93.6">M7</text>
<text x="267.5" y="91.1">H3</text>
<text x="238" y="99.9">M0</text>
<text x="238" y="97.4">M1</text>
<text x="241.6" y="101.6">39</text>
<text x="241.6" y="99.1">48</text>
<text x="241.6" y="96.5">49</text>
<text x="264.5" y="97.8">43</text>
<text x="264.5" y="100.3">44</text>
<text x="267.5" y="101.2">H1</text>
<text x="267.5" y="98.7">M3</text>
<text x="267.5" y="96.1">M4</text>
<text x="27.2" y="105">M7</text>
<text x="56.7" y="105">M22</text>
<text x="80.8" y="105">H7</text>
<text x="207" y="103.8">WORK</text>
<text x="237.1" y="107.6">M14</text>
<text x="238" y="105">M6</text>
<text x="238.3" y="102.5">H2</text>
<text x="241.6" y="106.7">26</text>
<text x="241.6" y="104.1">38</text>
<text x="264.5" y="102.9">45</text>
<text x="264.5" y="105.4">46</text>
<text x="264.5" y="107.9">47</text>
<text x="267.5" y="103.8">SWDIO</text>
<text x="267.5" y="106.3">SWCLK</text>
<text x="237.1" y="112.6">M21</text>
<text x="237.1" y="110.1">M15</text>
<text x="241.6" y="111.8">16</text>
<text x="241.6" y="109.2">25</text>
<text x="264.5" y="113">27</text>
<text x="267.5" y="108.8">H0</text>
<text x="267.5" y="113.9">M13</text>
<text x="27.2" y="115.2">M8</text>
<text x="56.7" y="115.2">M23</text>
<text x="80.8" y="115.2">H8</text>
<text x="234.2" y="117.7">TOUCH</text>
<text x="237.1" y="115.2">M22</text>
<text x="241.6" y="119.4">13</text>
<text x="241.6" y="116.8">14</text>
<text x="241.6" y="114.3">15</text>
<text x="264.5" y="115.6">28</text>
<text x="264.5" y="118.1">29</text>
<text x="267.5" y="116.5">H5</text>
<text x="267.5" y="119">M12</text>
<text x="27.2" y="125.3">M9</text>
<text x="56.7" y="125.3">M24</text>
<text x="80.8" y="125.3">H9</text>
<text x="237.1" y="125.3">M20</text>
<text x="241.6" y="124.5">41</text>
<text x="264.5" y="120.6">57</text>
<text x="264.5" y="123.2">58</text>
<text x="264.5" y="125.7">59</text>
<text x="267.5" y="124.1">WORK</text>
<text x="267.5" y="121.5">H10</text>
<text x="237.1" y="130.4">M25</text>
<text x="238" y="127.9">M5</text>
<text x="241.6" y="127">40</text>
<text x="241.6" y="129.5">56</text>
<text x="264.5" y="128.3">60</text>
<text x="264.5" y="130.8">61</text>
<text x="26.3" y="135.5">M10</text>
<text x="56.7" y="135.5">M25</text>
<text x="79.8" y="135.5">H10</text>
<text x="237.1" y="135.5">M27</text>
<text x="237.1" y="133">M26</text>
<text x="241.6" y="137.2">53</text>
<text x="241.6" y="134.6">54</text>
<text x="241.6" y="132.1">55</text>
<text x="264.5" y="133.3">62</text>
<text x="264.5" y="135.9">63</text>
<text x="177.3" y="141.9">STATE</text>
<text x="237.1" y="143.1">M29</text>
<text x="237.1" y="140.6">M28</text>
<text x="237.3" y="138">H11</text>
<text x="241.6" y="142.2">51</text>
<text x="241.6" y="139.7">52</text>
<text x="264.5" y="138.4">30</text>
<text x="264.5" y="141">31</text>
<text x="264.5" y="143.5">32</text>
<text x="267.5" y="141.9">M10</text>
<text x="267.5" y="139.3">M11</text>
<text x="26.3" y="145.7">M11</text>
<text x="56.7" y="145.7">M26</text>
<text x="79.8" y="145.7">H11</text>
<text x="205.3" y="145.7">SET</text>
<text x="210.3" y="146.6">1</text>
<text x="218" y="146.6">2</text>
<text x="238" y="145.7">M2</text>
<text x="241.6" y="144.8">50</text>
<text x="264.5" y="146">33</text>
<text x="264.5" y="148.6">34</text>
<text x="267.5" y="149.5">M8</text>
<text x="267.5" y="146.9">M9</text>
<text x="267.5" y="144.4">H4</text>
<text x="26.3" y="155.8">M12</text>
<text x="56.7" y="155.8">M27</text>
<text x="252.5" y="154.4" transform="rotate(-90 252.5 154.4)">9</text>
<text x="264.5" y="151.1">35</text>
<text x="267.5" y="152">SET</text>
<text x="26.3" y="166">M13</text>
<text x="56.7" y="166">M28</text>
<text x="26.3" y="176.1">M14</text>
<text x="56.7" y="176.1">M29</text>
</g>
</svg>
